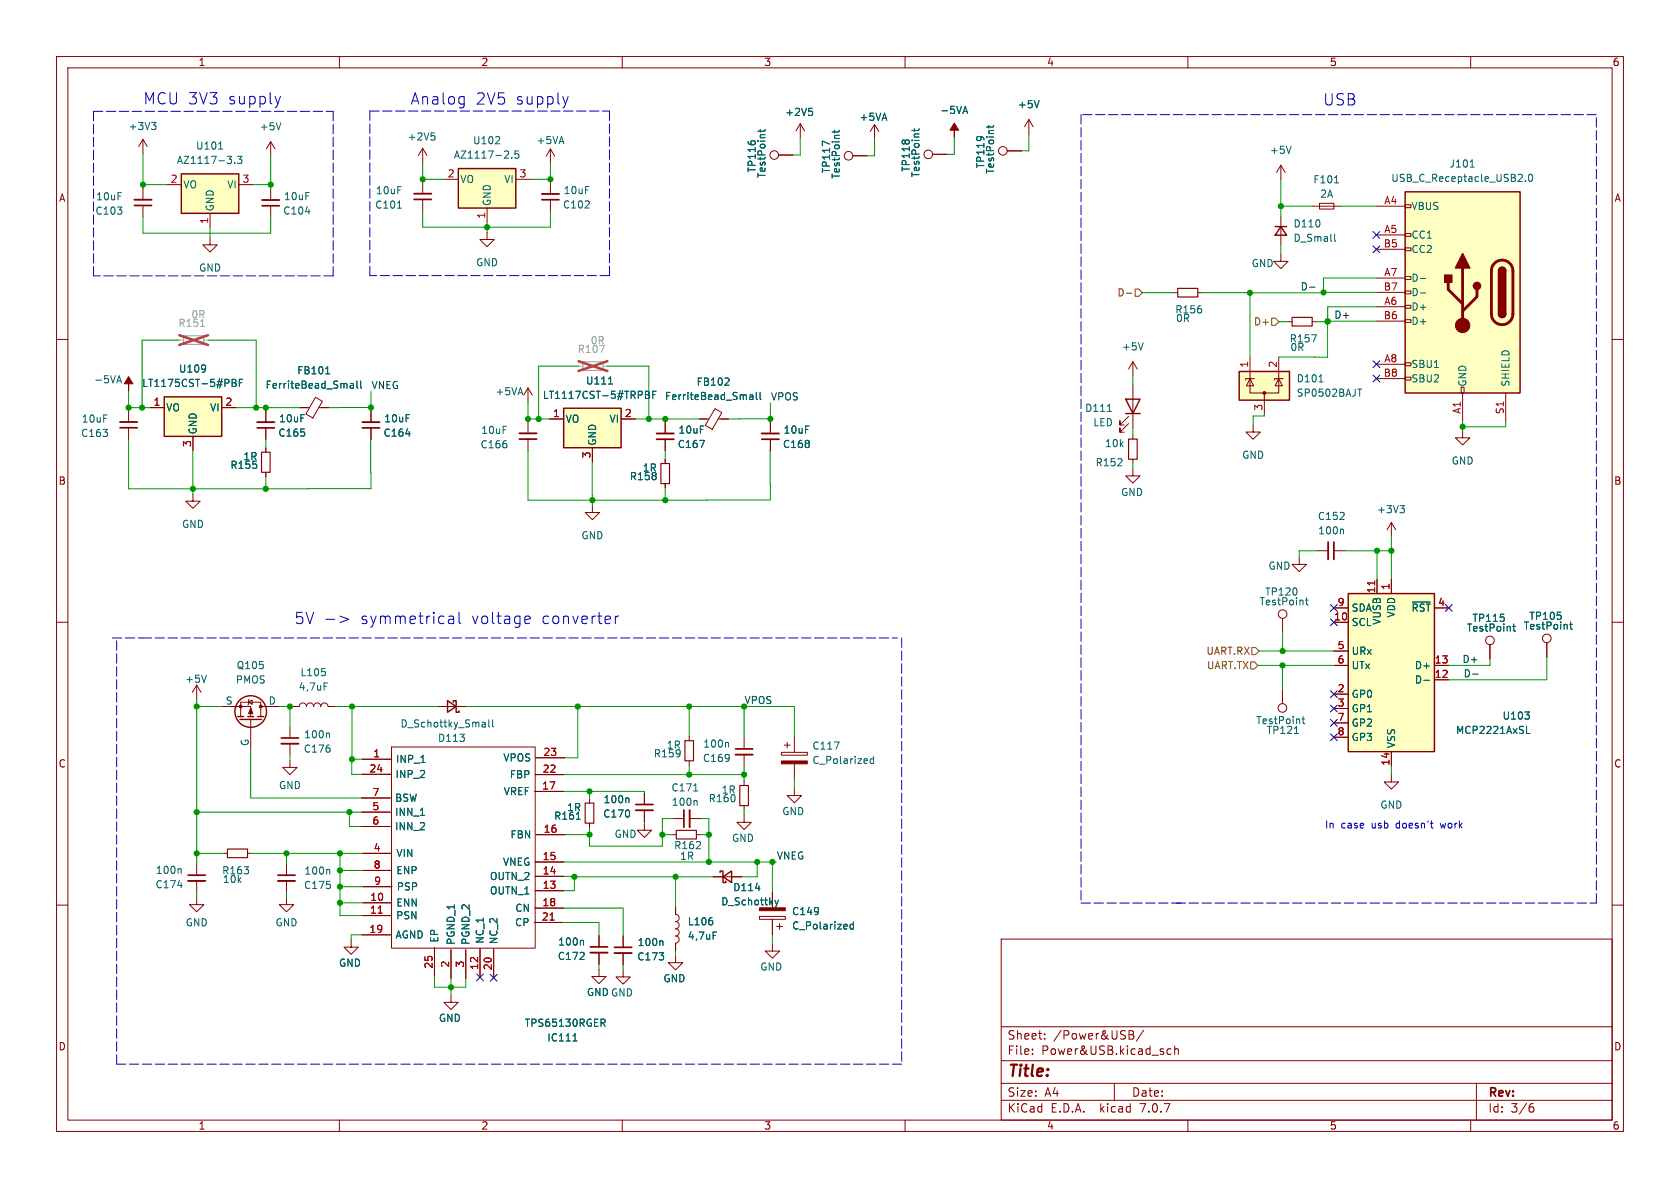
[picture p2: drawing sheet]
<svg xmlns="http://www.w3.org/2000/svg" width="297mm" height="210mm" viewBox="0 0 297 210" stroke-linecap="round" stroke-linejoin="round" font-family="sans-serif">
<g fill="none" stroke="#840000" stroke-width=".18">
<path d="M10 10h277v190h-277zM12 12h273v186h-273zM60 10v2M110 10v2M160 10v2M210 10v2M260 10v2M25.3 24.6l-.8 1.3M25.3 24.6v2.6M25.3 33.3v2M25.3 36.3v2.1M25.3 24.6l.7 1.3"/>
<path d="M29.5 32.6h2.6M37.1 37.7v2.6M42.2 32.6h2.6M47.9 25l-.8 1.3M47.9 25v2.6M47.9 33.3v2.1M47.9 36.4v2M47.9 25l.7 1.3M74.7 26.2v2.6M74.7 32.2v2M74.7 35.3v2M74.7 26.2l-.7 1.3"/>
<path d="M74.7 26.2l.8 1.3M78.5 31.7h2.5M86.1 36.8v2.5M91.2 31.7h2.5M97.3 26.3l-.8 1.3M97.3 26.3v2.6M97.3 32.3v2M97.3 35.3v2M97.3 26.3l.8 1.3M137.6 27.4h2.6M141.5 21.9l-.8 1.2M141.5 21.9v2.5"/>
<path d="M141.5 21.9l.7 1.2M150.8 27.5h2.5M154.6 22l-.8 1.3M154.6 22v2.5M154.6 22l.8 1.3M164.9 27.3h2.5M178.1 26.7h2.5M181.9 21.1l-.8 1.3M181.9 21.1v2.6M181.9 21.1l.8 1.3M226.4 29.2l-.7 1.3M226.4 29.2v2.6"/>
<path d="M226.4 38.3v5.1M226.4 29.2l.8 1.3M232 36.4h5.1M233.3 35.9h2.5v1.1h-2.5zM243.3 36.4h5.1M248.4 36.2h1v.5h-1zM10 60h2M37.1 42v1.3h1.3l-1.3 1.3-1.2-1.3h1.2M86.1 41.1v1.2h1.3l-1.3 1.3-1.3-1.3h1.3M207.4 51.7h.8M211.8 51.7h.7M226.4 44.9v1.3h1.3l-1.3 1.3-1.2-1.3h1.2"/>
<path d="M227.7 56.9h.7M232 56.9h.7M243.3 41.5h5.1M243.3 54.2h5.1M243.3 49.1h5.1M243.3 44.1h5.1M243.3 56.8h5.1M243.3 51.7h5.1M248.4 56.5h1v.5h-1zM248.4 54h1v.5h-1zM248.4 51.4h1v.5h-1zM248.4 48.9h1v.5h-1z"/>
<path d="M248.4 43.8h1v.5h-1zM248.4 41.3h1v.5h-1zM285 60h2M22.7 72.6v2M22.7 75.6v2M26.5 72.1h2.5M34.1 77.1v2.6M39.2 72.1h2.5M47 72.6v2M47 75.6v2.1M47 79.2v.7M53 72.1h1.7"/>
<path d="M55.8 70.2l1.2 .7-1.7 3-1.2-.7zM56.4 72.1h1.7M65.6 72.6v2M65.6 75.6v2.1M93.3 68.6v2.5M93.3 74.6v2M93.3 77.6v2.1M93.3 68.6l-.7 1.3M93.3 68.6l.8 1.3M97.1 74.1h2.5M104.7 79.1v2.6M109.8 74.1h2.5"/>
<path d="M117.6 74.6v2M117.6 77.6v2.1M123.6 74.1h1.7M126.4 72.2l1.2 .7-1.7 3-1.2-.7zM127 74.1h1.7M136.2 74.6v2M136.2 77.6v2.1M199.5 74.9l-1.5 1.5v-.8v.8h.8M199.5 73.6l-1.5 1.5v-.7v.7h.8M200.3 64l-.8 1.2M200.3 64v2.5M200.3 68v7.6"/>
<path d="M200.3 76.9v.7M200.3 64l.7 1.2M221 66.9v2.6h5.1v-2.6M221 66.9l.6 1.3h-1.3zM221 63.1v3.8M221.5 75.1v1.3h1.3l-1.3 1.2-1.2-1.2h1.2M221.7 66.9h-1.5v.3M223.5 69.5v3.8M226.1 66.9l.6 1.3h-1.3zM226.1 63.1v3.8M226.8 66.9h-1.5v.3M243.3 64.4h5.1"/>
<path d="M243.3 66.9h5.1M248.4 66.7h1v.5h-1zM248.4 64.1h1v.5h-1zM258.3 68.5h.5v1h-.5zM258.6 76.1v1.3h1.2l-1.2 1.3-1.3-1.3h1.3M258.6 69.5v5M266.2 69.5v5M34.1 87.3v1.3h1.3l-1.3 1.3-1.3-1.3h1.3M47 83.5v.8M104.7 89.3v1.3h1.3l-1.3 1.3-1.2-1.3h1.2M117.6 81.2v.7M117.6 85.5v.8"/>
<path d="M200.3 82.9v1.2h-1.3l1.3 1.3 1.2-1.3h-1.2M200.3 81.2v.7M229.7 98.5v1.3h1.3l-1.3 1.2-1.3-1.2h1.3M232.8 97.4h2M235.8 97.4h2M246 92.4v2.5M246 92.4l-.8 1.2M246 92.4l.7 1.2M10 110h2M226.7 109.3v2.6M235.8 110h2.6M235.8 117.6h2.6"/>
<path d="M235.8 107.5h2.6M235.8 115.1h2.6M243.4 102.4v2.5M246 102.4v2.5M253.6 117.6h2.5M253.6 107.5h2.5M263.4 114v2.5M273.5 113.6v2.6M285 110h2M34.8 121.1v2.5M34.8 121.1l-.8 1.3M34.8 121.1l.7 1.3"/>
<path d="M39.2 124.9h5.1v1.8M42.5 126.7v-2.6h3.6v2.6M43.9 124.1l.7-.4v.8zM44.1 123.6l-.2 .1v.8l-.1 .1M44.3 127.2v5.3M46.1 124.9h3.3M51.3 134.4v1.3h1.2l-1.2 1.2-1.3-1.2h1.3M51.3 128.4v2.1M51.3 131.5v2M51.6 124.9h1.3a.64 .64 0 0 1 .6-.6 .64 .64 0 0 1 .7 .6 .64 .64 0 0 1 .6-.6 .64 .64 0 0 1 .6 .6 .64 .64 0 0 1 .7-.6 .64 .64 0 0 1 .6 .6 .64 .64 0 0 1 .7-.6 .64 .64 0 0 1 .6 .6h1.3M64 136.9h5.1M64.1 134.2h5"/>
<path d="M69.2 132.1h25.4v35.5h-25.4zM77.3 124.9h5.1M94.5 139.9h5.1M94.6 136.9h5.1M94.7 134h5.1M121.8 130.2v.7M121.8 134.5v.8M131.5 130.4v2M131.5 133.4v2M131.5 138.1v.8M138.2 133h4.5v.5h-4.5zM138.7 131.7h1"/>
<path d="M139.2 131.2v1M140.4 139.4v1.2h1.3l-1.3 1.3-1.2-1.3h1.2M140.4 130.2v2.8M140.4 135v2.8M226.7 121.8v2.6M235.8 122.7h2.6M235.8 125.2h2.6M235.8 127.8h2.6M235.8 130.3h2.6M246 137v1.2h1.2l-1.2 1.3-1.3-1.3h1.3M246 132.9v2.5M253.6 120.2h2.5"/>
<path d="M10 160h2M34.8 158.6v1.3h1.2l-1.2 1.3-1.3-1.3h1.3M34.8 152.7v2M34.8 155.7v2.1M39.4 150.9h.8M43.8 150.9h.7M50.6 158.6v1.3h1.3l-1.3 1.3-1.2-1.3h1.2M50.6 152.7v2M50.6 155.7v2.1M63.9 143.6h5.1M63.9 146.1h5.1M63.9 141.1h5.1"/>
<path d="M64.1 159.6h5.1M64.1 150.9h5.1M64.1 153.9h5.1M64.2 156.7h5.1M94.6 157.5h5.1M94.6 154.9h5.1M94.6 152.4h5.1M94.8 147.5h5.1M104.2 141.2v.8M104.2 145.5v.8M113.9 145.5v1.3h1.3l-1.3 1.2-1.3-1.2h1.3M113.9 140.2v2"/>
<path d="M113.9 143.2v2.1M118.8 147.5h.8M118.9 144.7h2M121.9 144.7h2.1M123.1 147.5h.8M126 155h5.1M131.5 144.1v1.3h1.3l-1.3 1.2-1.2-1.2h1.2M131.5 142.4v.8M136.6 157.7v2.8M285 160h2M62.1 166.2v1.2h1.2l-1.2 1.3-1.3-1.3h1.3M64 165.3h5.1"/>
<path d="M64.1 161.8h5.1M76.8 167.5v5.1M79.7 175.9v1.3h1.3l-1.3 1.3-1.2-1.3h1.2M79.7 167.9v5.1M82.3 167.9v5.1M84.9 167.7v5.1M87.3 167.8v5M94.5 163.1h5M94.6 160.5h5M105.9 171.3v1.3h1.3l-1.3 1.3-1.3-1.3h1.3M105.9 165.4v2M105.9 168.4v2"/>
<path d="M110.2 171.4v1.3h1.2l-1.2 1.3-1.3-1.3h1.3M110.2 165.4v2.1M110.2 168.5v2M119.4 168.9v1.3h1.3l-1.3 1.3-1.2-1.3h1.2M119.4 160.4v1.2a.64 .64 0 0 1 .7 .7 .64 .64 0 0 1-.7 .6 .64 .64 0 0 1 .7 .7 .64 .64 0 0 1-.7 .6 .64 .64 0 0 1 .7 .6 .64 .64 0 0 1-.7 .7 .64 .64 0 0 1 .7 .6 .64 .64 0 0 1-.7 .6v1.3M134.3 162h4.5v.5h-4.5zM136.6 166.9v1.2h1.2l-1.2 1.3-1.3-1.3h1.3M136.6 162.5v2.8M137.3 163.8h1M137.8 163.3v1M177 166h108v32h-108zM60 198v2"/>
<path d="M110 198v2M160 198v2M177 194.5h108M177 191.5h108M177 187.5h108M177 181.5h108M182.5 186.3v.1M182.5 185.5v.1M184.7 183.6v.1M184.7 182.8v.1M197 191.5v3M199.6 182.2h.5l.2 .1 .1 .3-.3 .3"/>
<path d="M199.6 182.9h.5M200.1 182.9a.4 .4 0 0 1 .4 .4 .4 .4 0 0 1-.3 .4h-.6M202.2 182.1l-1.3 2M207 185.5l-.4-.1-.3 .3v.4l.2 .2h.5M207.7 185.5l.2-.1 .3 .1 .1 .9M207.7 184.9v1.5M210 198v2M260 198v2M261 191.5v6.5M270.6 195.7h.3l.3 .3-.1 .5-.5 .1M271 195.1l-.4 .1"/>
<circle cx="136.9" cy="27.4" r=".76"/>
<circle cx="150" cy="27.5" r=".76"/>
<circle cx="164.1" cy="27.3" r=".76"/>
<circle cx="177.3" cy="26.7" r=".76"/>
<circle cx="226.7" cy="108.6" r=".76"/>
<circle cx="263.4" cy="113.2" r=".76"/>
<circle cx="273.5" cy="112.9" r=".76"/>
<circle cx="226.7" cy="125.1" r=".76"/>
</g>
<g fill="#840000" stroke="#840000" stroke-width=".18">
<path d="M138.2 134.5h4.5v.5h-4.5z"/>
<path d="M44.3 125.1l.4 1.1h-.8z"/>
<path d="M168.7 21.7l.8 1.3h-.8v1.3v-1.3h-.8z"/>
<path d="M134.3 160.5h4.5v.5h-4.5z"/>
<path d="M22.7 66.6l.8 1.2h-.8v1.3v-1.3h-.7z"/>
<circle cx="42.5" cy="124.9" r=".25"/>
<circle cx="46.1" cy="124.9" r=".25"/>
<circle cx="223.5" cy="69.5" r=".25"/>
<circle cx="258.6" cy="57.5" r="1.27"/>
</g>
<g fill="none" stroke="#006464" stroke-width=".18">
<path d="M143 19.1h.6M143.4 19.6l.3 .3v.3l-.3 .2M170.3 19.7h.6M170.6 18.8l.5 1.3M183.7 17.8l-.4 1.2M26.8 21.6h.8l-.5 .5M27.3 22.1l.3 .3v.3l-.3 .2M38.6 26.4h.8M41.5 28.8v.1M42 27.6h.8l-.5 .5 .4 .1v.6l-.2 .1-.5-.1M49.7 21.7l-.5 1.3M54 37.4h.8"/>
<path d="M70.3 36.8h.7M76.2 23.5h.6M76.7 24l.2 .2v.3l-.2 .3M87.6 25.4h.7M88.3 24.3v.4M90.5 27.8v.2M91.7 26.7h-.6l-.1 .6 .2-.1h.4l.1 .2v.4l-.2 .2-.5-.2M134.4 22.9v.5M135.3 22.9l-.2 .3h-1.1M146.7 25.5l-1.3-.6v.9M147.5 23v.5M148.4 23l-.2 .3h-1.1"/>
<path d="M161.6 22.8v.5M162.5 22.8l-.2 .3h-1.1M174.8 22.2v.4M175.7 22.2l-.2 .3h-1.1M228.3 25.9l-.5 1.2M235.9 32.3h.8M259.9 29.5h.7M269.7 32v.1M270.3 30.9l.2-.1a.68 .68 0 0 1 .5 .6 .68 .68 0 0 1-.5 .7l-.2-.1-.1-.4zM231.9 59.2h.8l-.5 1.2M235.9 41.4v1.1l.2 .2M251.1 49.2h1"/>
<path d="M251.1 51.8h1M20.8 67.3h.6M21.1 66.4l.4 1.3M36.3 64.6v.9M36.3 65.1v.1M41 67.1l.6 .1 .1 .2-.2 .3M41 67.7h.5M41.5 67.7l.3 .2-.1 .3-.7 .1M42.3 67.7h.4M42.9 67.1h-.6v1.2M57.6 66.1h.7M57.8 65l.1-.2v1.3"/>
<path d="M61.9 67.8h.5l.1 .8M61.9 68.6h.6M62.5 68.1l-.6 .1M63.1 67.4v1l.2 .2M63.8 67.4v1l.1 .2M71.7 76.7h.8M107.6 67.9h.7M114.1 69.2l.6 .1 .1 .2-.3 .3M114.1 69.8h.4M114.5 69.8l.3 .2v.3l-.7 .1M115.4 69.8h.4M116 69.2h-.6v1.2"/>
<path d="M123.7 77.8h.8l-.5 1.3M128.8 66.9l.1 .2-.1 .3-.7 .7h.8M132.6 69.8h.4l.1 .8M132.6 70.6h.5M133.1 70.1l-.5 .1M133.7 69.4v1.1l.2 .1M134.4 69.4v1.1l.2 .1M195.8 72.7h.7M202.1 60.6l-.4 1.3M233.2 67.5h.7M240 68.8h.7M240.4 68.8v1.2"/>
<path d="M237.3 93.5l.2 .2v.7M247.5 89.4h.8l-.5 .5M248 89.9l.3 .2v.3l-.3 .2M36.5 119.3l-.4 1.3M57.5 118.8v.5M230.8 106.1h.5M231 105.7v1l.3 .2M249.7 106.4h3.2M267.4 110.7h.5M267.6 110.3v1.1l.3 .2M277.5 110.4h.5M277.7 110v1l.3 .2"/>
<path d="M57.3 120.7h.6M58.1 129.6l.1 .2v.6M74.4 134.8h.7M85.6 127.7l.2 .2v.6M85.8 128.5h-.4M85.8 128h-.4M86.4 127.2v1.1l.2 .2M87.1 127.2v1.1l.2 .2M122.6 139.8h.8M128.6 131.2l.2 .2v.7M147.5 131.2h.8l-.5 1.2M154.4 133.7v1.3"/>
<path d="M154.4 134.2l-.3-.1-.3 .3 .2 .5h.4M228.8 129.7h.8M230.2 127.1h.5M230.4 126.7v1.1l.3 .1M251.7 120.3h1M269.6 125.9h.8l-.5 .4M269.9 129.7h.6M270.3 126.5v.5M31.4 156.5h.8M31.9 153.6l.1 .1v.7M58.1 153.7l.2 .2v.6M74.3 144.1h.7"/>
<path d="M101.9 144.8h.7M111 141.1l.2 .1v.7M123.1 141.5l.1 .2v.7M133.6 157h.7M137 159.1l.3 .9M137.3 160l-.3 .4M137.6 159.1l-.3 .9M103 166.2l.2 .2v.7M117 166.3l.2 .2v.7M126 162.8v.6M126.1 164.8h.6M150.9 163v1.2"/>
<path d="M150.9 163.4h-.4l-.2 .2 .1 .6h.5M101.3 184h.7M101.5 182.9l.2-.2v1.3M106.3 180.2h.4l.3 .2-.1 .4h-.6M106.6 180.8l.4 .6"/>
</g>
<g fill="none" stroke="#840000" stroke-width=".33">
<path d="M23.7 35.3h3.1M46.3 35.4h3.1M73.2 34.2h3.1M95.8 34.3h3M21.2 74.6h3.1M45.5 74.6h3M64.1 74.6h3M91.8 76.6h3.1M116.1 76.6h3M134.7 76.6h3M234.8 95.8v3.1M49.7 131.5h3.1"/>
<path d="M130 133.4h3.1M33.2 155.7h3.1M49.1 155.7h3.1M112.4 143.2h3M121.9 143.2v3M104.4 168.4h3M108.6 168.5h3.1"/>
</g>
<g fill="none" stroke="#840000" stroke-width=".3">
<path d="M23.7 36.3h3.1M46.3 36.4h3.1M73.2 35.3h3.1M95.8 35.3h3M21.2 75.6h3.1M45.5 75.6h3M64.1 75.6h3M91.8 77.6h3.1M116.1 77.6h3M134.7 77.6h3M235.8 95.8v3.1M49.7 130.5h3.1"/>
<path d="M130 132.4h3.1M33.2 154.7h3.1M49.1 154.7h3.1M112.4 142.2h3M120.9 143.2v3M104.4 167.4h3M108.6 167.5h3.1"/>
</g>
<path d="M208.2 51h3.6v1.5h-3.6zM228.4 56.1h3.6v1.5h-3.6zM46.2 79.9h1.6v3.6h-1.6zM199.5 77.6h1.5v3.6h-1.5zM116.8 81.9h1.6v3.6h-1.6zM121.1 130.9h1.5v3.6h-1.5zM130.8 138.9h1.5v3.5h-1.5zM40.2 150.1h3.6v1.5h-3.6zM103.5 142h1.5v3.5h-1.5zM119.6 146.8h3.5v1.5h-3.5z" fill="none" stroke="#840000" stroke-width=".2"/>
<g fill="none" stroke="#840000" stroke-width=".25">
<path d="M32.1 30.7h10.1v7h-10.1zM81 29.8h10.2v7h-10.2zM248.4 33.9h20.3v35.6h-20.3zM225.4 40.1h2.1M226.4 40.1l1.1 1.5h-2.1zM264.9 55.5a.64 .64 0 0 0 .7 .6 .64 .64 0 0 0 .6-.6M264.9 47.9a.64 .64 0 0 1 .7-.7 .64 .64 0 0 1 .6 .7M29 70.2h10.2v6.9h-10.2zM99.6 72.2h10.2v6.9h-10.2zM199 70.6h2.5l-1.2 2.5zM199 73.1h2.5M219.1 65.7h8.9v5h-8.9z"/>
<path d="M238.4 104.9h15.2v28h-15.2zM42 126.7h1.1M42.4 127.2h3.8M43.8 126.7h1M45.6 126.7h1M79.1 123.9l1.5 1-1.5 1zM80.1 124.1v-.2h.5v2h.6v-.2M127.3 154.2v-.2h.5v2h.5v-.2M127.8 155l1.5-1v2z"/>
<circle cx="44.3" cy="125.8" r="2.79"/>
</g>
<path d="M243 102.7v.7M66.9 161.4h.7M97.2 162.7h.8" fill="none" stroke="#a90000" stroke-width=".18"/>
<path d="M32.5 59.4h3.5v1.5h-3.5zM103 64h3.6v1.5h-3.6z" fill="none" stroke="#a1a1a1" stroke-width=".2"/>
<path d="M31.7 60.1h.8M36 60.1h.8M102.3 64.7h.7M106.6 64.7h.8" fill="none" stroke="#a1a1a1" stroke-width=".18"/>
<path d="M35.5 57.7h.7M106.8 61l-.5 1.3" fill="none" stroke="#989898" stroke-width=".18"/>
<path d="M31.7 59.3l5.1 1.7M36.8 59.3l-5.1 1.7M102.3 63.9l5.1 1.7M107.4 63.9l-5.1 1.7" fill="none" stroke="#eb3a3d" stroke-width=".46"/>
<g fill="#ffffc2" stroke="#ffffc2" stroke-width=".18">
<path d="M81 29.8h10.2v7h-10.2z"/>
<path d="M238.4 104.9h15.2v28h-15.2z"/>
<path d="M99.6 72.2h10.2v6.9h-10.2z"/>
<path d="M219.1 65.7h8.9v5h-8.9z"/>
<path d="M248.4 33.9h20.3v35.6h-20.3z"/>
<path d="M29 70.2h10.2v6.9h-10.2z"/>
<path d="M32.1 30.7h10.1v7h-10.1z"/>
</g>
<path d="M256 49.9v1.3l2.6 2.5M258.6 47.4v10.1M261.1 51.2v1.3l-2.5 2.5M264.2 46.5a1.9 1.9 0 0 1 2.1-.4 1.9 1.9 0 0 1 1.2 1.8v7.6a1.91 1.91 0 0 1-1.9 1.9 1.91 1.91 0 0 1-1.9-1.9v-7.8l.1-.6z" fill="none" stroke="#840000" stroke-width=".51"/>
<g fill="#840000" stroke="#840000" stroke-width=".25">
<path d="M264.9 55.5h1.3a.64 .64 0 0 1-.6 .6 .64 .64 0 0 1-.7-.6z"/>
<path d="M264.9 47.9h1.3v7.6h-1.3z"/>
<path d="M265.1 47.4a.64 .64 0 0 1 .7-.1 .64 .64 0 0 1 .4 .6h-1.3z"/>
<path d="M258.6 44.8l1.2 2.6h-2.5z"/>
<path d="M255.4 48.6h1.3v1.3h-1.3z"/>
<circle cx="261.1" cy="50.5" r=".63"/>
</g>
<path d="M199.1 51.8h1M200.7 51.1h.6l.7 .6-.7 .7h-.6zM224.8 56.2h.7l.6 .7-.6 .6h-.7zM221.1 117h.6l.7 .6-.7 .7h-.6zM221.3 114.5h.6l.7 .6-.7 .6h-.6z" fill="none" stroke="#725600" stroke-width=".18"/>
<path d="M231.5 50.8h1M260.3 119.2h1" fill="none" stroke="#0f0f0f" stroke-width=".18"/>
<g fill="none" stroke="#0000c2" stroke-width=".18">
<path d="M49.6 17l-.5 1.4M81.9 17.1l.2 .1M82.1 17.1v1.6l-.2 .3M82.1 18.3l-.2 .1M100.4 17.1l-.4 1.3M60.1 108.9l1.5 .6-1.5 .6M79.3 110l.2 .2 .7-.1M79.4 109l.1-.1 .6 .1 .1 1.2M80.2 109.4l-.7 .1-.2 .3M81.2 108.2v1.8l.2 .2M93.1 108.9l.5 .1 .1 .4-.9 .2M93.6 110.1l-.5 .1"/>
<path d="M108.8 108.9v1.3M109.4 108.9a.51 .51 0 0 0-.6 .4M252.9 145.5h.4M253.2 146.4h.1"/>
</g>
<g fill="none" stroke="#0000c2" stroke-width=".18" stroke-dasharray="1.7 .6">
<path d="M16.5 19.7h42.4M16.5 19.7v29.1M58.9 19.7v29.1M65.4 19.6h42.3M65.4 19.6v29.1M107.7 19.6v29.1M191.1 20.3v139.3M282.2 20.3h-91.1M58.9 48.8h-42.4M107.7 48.7h-42.3M19.9 112.8h5.2M25.1 112.8h133.5"/>
<path d="M159.4 112.8v75.3M191.1 159.6h18.1M207.9 159.6h74.3M282.2 159.6v-139.3M20.6 188.1v-75.3M159.4 188.1h-138.8"/>
</g>
<g fill="none" stroke="#009600" stroke-width=".18">
<path d="M25.3 38.4v2.8h22.6v-2.8M25.3 32.6h4.2M25.3 27.2v6.1M44.8 32.6h3.1M47.9 27.6v5.7M74.7 28.8v3.4M74.7 37.3v2.9h22.6v-2.9M74.7 31.7h3.8M86.1 39.3v1.8M93.7 31.7h3.6M97.3 28.9v3.4M141.5 24.4v3h-1.3"/>
<path d="M154.6 24.5v3h-1.3M168.7 24.3v3h-1.3M181.9 23.7v3h-1.3M226.4 31.8v6.5M226.4 36.4h5.6M237.1 36.4h6.2M37.1 40.3v1.7M202 51.7h5.4M221 51.7v11.4M226.1 56.9h1.6M226.4 43.4v1.5M234 51.7h9.3"/>
<path d="M234.7 56.9v6.2h-8.6M234.7 56.8h8.6M243.3 49.1h-9.3v2.7l-21.5-.1M243.3 54.2h-8.6v2.7h-2M22.7 72.1h3.8M22.7 69.1v3.5M22.7 77.6v8.8h42.9v-8.7M31.7 60.1h-6.6v12M34.1 79.7v7.6M36.8 60.1h8.5v12M41.7 72.1h11.3M47 72.1v.5"/>
<path d="M47 77.7v1.5M60.1 72v.1M65.6 72l-7.5 .1M65.6 69.2v3.4M93.3 79.7v8.7h42.9v-8.7M93.3 74.1h3.8M93.3 71.1v3.5M102.3 64.7h-7.1v9.4M107.4 64.7h7.3v9.4M112.3 74.1h11.3M117.6 74.1v.5M117.6 79.7v1.5"/>
<path d="M136.2 74l-7.5 .1M136.2 71.2v3.4M200.3 66.5v1.5M200.3 75.6v1.3M223.5 73.3v.2h-2v1.6M258.6 74.5v1.6M266.2 74.5v.9h-7.6M47 84.3v2.1M54.4 86.4h.1M104.7 81.7v7.6M104.7 81.7h.1M104.7 87.6h.1"/>
<path d="M117.6 86.3v2.1M200.3 81.9v1M232.8 97.4h-3.1v1.1M237.8 97.4h8.2M243.4 97.4v5M246 94.9v7.5M222.4 117.6h13.4M222.6 115.1h13.2M226.7 117.6v4.2M226.7 111.9v3.2M263.4 116.5v1.1h-7.3M273.5 116.2v4h-17.4"/>
<path d="M34.8 123.6v29.1M34.8 124.9h4.4M44.3 132.5v8.6h19.6M49.4 124.9h2.2M51.3 124.9v3.5M51.3 133.5v.9M59.3 124.9h18M62.2 124.9v9.3M64.1 134.2h-1.9v2.7h1.8M82.4 124.9h58v5.3M99.6 139.9h14.3v.3M99.7 136.9h31.8"/>
<path d="M102.1 124.9v9.1h-2.3M104.2 139.9v1.3M121.8 124.9v5.3M121.8 135.3v1.6M131.5 124.9v5.5M131.5 135.4v2.7M140.4 137.8v1.6M246 135.4v1.6M34.8 157.8v.8M34.8 150.9h4.6M34.8 143.6h29.1M44.5 150.9h19.6"/>
<path d="M50.6 150.9v1.8M50.6 157.8v.8M60.1 156.7h4.1M60.1 150.9v10.9h4M60.1 153.9h4M60.1 159.6h4M61.8 143.6v2.5h2.1M99.7 152.4h37.5M99.7 154.9h1.8v2.6h-1.8M99.9 147.5h4.3M101.5 155h24.5M113.9 145.3v.2"/>
<path d="M117.1 147.5h1.7M118.9 144.7h-1.8v4.9h-12.9v-3.3M119.4 155v5.4M123.9 147.5h1.4M124 144.7h1.3v7.7M131.5 143.2v.9M133.9 152.4v2.6h-2.8M136.6 152.4v5.3M64 165.3h-1.9v.9M76.8 172.6v1.9h5.5v-1.5M79.7 173v2.9M99.5 163.1h6.4v2.3"/>
<path d="M99.6 160.5h10.6v4.9M105.9 170.4v.9M110.2 170.5v.9M119.4 168v.9M136.6 165.3v1.6"/>
</g>
<g fill="none" stroke="#000084" stroke-width=".18">
<path d="M242.7 40.9l1.2 1.2M242.7 43.5l1.2 1.2M243.9 40.9l-1.2 1.2M243.9 43.5l-1.2 1.2M242.7 63.8l1.2 1.2M242.7 66.3l1.2 1.2M243.9 63.8l-1.2 1.2M243.9 66.3l-1.2 1.2M235.2 106.9l1.2 1.2M235.2 109.4l1.2 1.2M236.4 106.9l-1.2 1.2M236.4 109.4l-1.2 1.2"/>
<path d="M255.5 106.9l1.2 1.2M256.7 106.9l-1.2 1.2M235.2 124.6l1.2 1.3M235.2 127.2l1.2 1.2M235.2 122.1l1.2 1.2M235.2 129.7l1.2 1.2M236.4 124.6l-1.2 1.3M236.4 127.2l-1.2 1.2M236.4 122.1l-1.2 1.2M236.4 129.7l-1.2 1.2M84.3 172.2l1.2 1.2M85.5 172.2l-1.2 1.2"/>
<path d="M86.7 172.2l1.2 1.3M87.9 172.2l-1.2 1.3"/>
</g>
<g fill="#009600" stroke="#009600" stroke-width=".18">
<circle cx="117.1" cy="147.5" r=".46"/>
<circle cx="121.8" cy="136.9" r=".46"/>
<circle cx="104.2" cy="147.5" r=".46"/>
<circle cx="104.2" cy="139.9" r=".46"/>
<circle cx="101.5" cy="155" r=".46"/>
<circle cx="125.3" cy="147.5" r=".46"/>
<circle cx="131.5" cy="136.9" r=".46"/>
<circle cx="131.5" cy="124.9" r=".46"/>
<circle cx="136.6" cy="152.4" r=".46"/>
<circle cx="133.9" cy="152.4" r=".46"/>
<circle cx="125.3" cy="152.4" r=".46"/>
<circle cx="34.8" cy="150.9" r=".46"/>
<circle cx="34.8" cy="143.6" r=".46"/>
<circle cx="51.3" cy="124.9" r=".46"/>
<circle cx="50.6" cy="150.9" r=".46"/>
<circle cx="62.2" cy="134.2" r=".46"/>
<circle cx="34.8" cy="124.9" r=".46"/>
<circle cx="119.4" cy="155" r=".46"/>
<circle cx="102.1" cy="124.9" r=".46"/>
<circle cx="121.8" cy="124.9" r=".46"/>
<circle cx="79.7" cy="174.5" r=".46"/>
<circle cx="226.7" cy="117.6" r=".46"/>
<circle cx="226.7" cy="115.1" r=".46"/>
<circle cx="114.7" cy="74.1" r=".46"/>
<circle cx="117.6" cy="74.1" r=".46"/>
<circle cx="136.2" cy="74" r=".46"/>
<circle cx="221" cy="51.8" r=".46"/>
<circle cx="234" cy="51.7" r=".46"/>
<circle cx="234.7" cy="56.9" r=".46"/>
<circle cx="117.6" cy="88.4" r=".46"/>
<circle cx="243.4" cy="97.4" r=".46"/>
<circle cx="246" cy="97.4" r=".46"/>
<circle cx="226.4" cy="36.4" r=".46"/>
<circle cx="234.7" cy="56.8" r=".46"/>
<circle cx="258.6" cy="75.4" r=".46"/>
<circle cx="60.1" cy="153.9" r=".46"/>
<circle cx="60.1" cy="156.7" r=".46"/>
<circle cx="60.1" cy="159.6" r=".46"/>
<circle cx="61.8" cy="143.6" r=".46"/>
<circle cx="60.1" cy="150.9" r=".46"/>
<circle cx="47" cy="72.1" r=".46"/>
<circle cx="45.3" cy="72.1" r=".46"/>
<circle cx="62.2" cy="124.9" r=".46"/>
<circle cx="22.7" cy="72.1" r=".46"/>
<circle cx="25.1" cy="72.1" r=".46"/>
<circle cx="34.1" cy="86.4" r=".46"/>
<circle cx="47" cy="86.4" r=".46"/>
<circle cx="47.9" cy="32.6" r=".46"/>
<circle cx="25.3" cy="32.6" r=".46"/>
<circle cx="74.7" cy="31.7" r=".46"/>
<circle cx="104.7" cy="88.4" r=".46"/>
<circle cx="93.3" cy="74.1" r=".46"/>
<circle cx="95.2" cy="74.1" r=".46"/>
<circle cx="65.6" cy="72" r=".46"/>
<circle cx="86.1" cy="40.2" r=".46"/>
<circle cx="97.3" cy="31.7" r=".46"/>
</g>
<g font-size="2.8" fill="#0000c2">
<text x="25.2" y="18.6">MCU 3V3</text>
<text x="40.3" y="18.6">supply</text>
<text x="72.4" y="18.7">Analog</text>
<text x="84" y="18.7">2V5</text>
<text x="91.1" y="18.7">supply</text>
<text x="233.8" y="18.8">USB</text>
<text x="51.9" y="110.5">5V -&gt;</text>
<text x="63.7" y="110.5">symmetrical</text>
<text x="83.3" y="110.5">voltage</text>
<text x="95.8" y="110.5">converter</text>
</g>
<text font-size="2.8" fill="#840000" x="178" y="190.9">Title:</text>
<g font-size="2.1" fill="#840000">
<text x="178" y="184">Sheet:</text>
<text x="186.2" y="184">/Power&amp;USB/</text>
<text x="178" y="186.7">File:</text>
<text x="184.1" y="186.7">Power&amp;USB.kicad_sch</text>
<text x="178" y="196.9">KiCad</text>
<text x="178" y="194.1">Size:</text>
<text x="184.7" y="194.1">A4</text>
<text x="185.7" y="196.9">E.D.A.</text>
<text x="194.6" y="196.9">kicad</text>
<text x="200" y="194.1">Date:</text>
<text x="201.8" y="196.9">7.0.7</text>
<text x="263" y="194.3">Rev:</text>
<text x="263" y="196.9">Id:</text>
<text x="267.1" y="196.9">3/6</text>
</g>
<g font-size="1.8" fill="#840000">
<text x="35" y="11.9">1</text>
<text x="85" y="11.9">2</text>
<text x="135" y="11.9">3</text>
<text x="185" y="11.9">4</text>
<text x="235" y="11.9">5</text>
<text x="285" y="11.9">6</text>
<text x="10.3" y="35.9">A</text>
<text x="285.3" y="35.9">A</text>
<text x="10.3" y="85.9">B</text>
<text x="285.3" y="85.9">B</text>
<text x="10.3" y="135.9">C</text>
<text x="285.3" y="135.9">C</text>
<text x="10.3" y="185.9">D</text>
<text x="285.3" y="185.9">D</text>
<text x="35" y="199.9">1</text>
<text x="85" y="199.9">2</text>
<text x="135" y="199.9">3</text>
<text x="185" y="199.9">4</text>
<text x="235" y="199.9">5</text>
<text x="285" y="199.9">6</text>
</g>
<g font-size="1.8" fill="#006464">
<text x="22.6" y="23.2">+3V3</text>
<text x="45.8" y="23.2">+5V</text>
<text x="138.7" y="20.7">+2V5</text>
<text x="151.9" y="21.6">+5VA</text>
<text x="166.1" y="20.3">-5VA</text>
<text x="179.9" y="19.3">+5V</text>
<text x="31.2" y="29.2">AZ1117-3.3</text>
<text x="34.6" y="26.6">U101</text>
<text x="72" y="25">+2V5</text>
<text x="80.1" y="28.2">AZ1117-2.5</text>
<text x="83.5" y="25.7">U102</text>
<text x="94.8" y="25.7">+5VA</text>
<text x="174.2" y="29.9" transform="rotate(-90 174.2 29.9)">TP119</text>
<text x="224.4" y="27.4">+5V</text>
<text x="256.2" y="29.8">J101</text>
<text x="16.9" y="35.6">10uF</text>
<text x="32.3" y="33.5">VO</text>
<text x="40.1" y="33.5">VI</text>
<text x="50.1" y="35.6">10uF</text>
<text x="66.4" y="34.5">10uF</text>
<text x="81.3" y="32.6">VO</text>
<text x="89" y="32.6">VI</text>
<text x="99.6" y="34.5">10uF</text>
<text x="133.8" y="30.6" transform="rotate(-90 133.8 30.6)">TP116</text>
<text x="135.5" y="31.6" transform="rotate(-90 135.5 31.6)">TestPoint</text>
<text x="146.9" y="30.7" transform="rotate(-90 146.9 30.7)">TP117</text>
<text x="148.7" y="31.7" transform="rotate(-90 148.7 31.7)">TestPoint</text>
<text x="161" y="30.5" transform="rotate(-90 161 30.5)">TP118</text>
<text x="162.8" y="31.5" transform="rotate(-90 162.8 31.5)">TestPoint</text>
<text x="175.9" y="30.8" transform="rotate(-90 175.9 30.8)">TestPoint</text>
<text x="232.1" y="32.6">F101</text>
<text x="233.3" y="35.2">2A</text>
<text x="245.9" y="32.4">USB_C_Receptacle_USB2.0</text>
<text x="16.8" y="38.2">C103</text>
<text x="38" y="37.5" transform="rotate(-90 38 37.5)">GND</text>
<text x="50" y="38.1">C104</text>
<text x="66.2" y="37.1">C101</text>
<text x="87" y="36.5" transform="rotate(-90 87 36.5)">GND</text>
<text x="99.4" y="37.1">C102</text>
<text x="228.6" y="40.4">D110</text>
<text x="249.4" y="37.3">VBUS</text>
<text x="84.1" y="47.3">GND</text>
<text x="221.2" y="47.4">GND</text>
<text x="228.6" y="43">D_Small</text>
<text x="249.4" y="42.4">CC1</text>
<text x="249.4" y="44.9">CC2</text>
<text x="35.1" y="48.2">GND</text>
<text x="249.4" y="50">D-</text>
<text x="249.4" y="52.6">D-</text>
<text x="207.7" y="55.6">R156</text>
<text x="207.8" y="57.1">0R</text>
<text x="249.4" y="55.1">D+</text>
<text x="249.4" y="57.6">D+</text>
<text x="198.2" y="62.2">+5V</text>
<text x="227.9" y="60.7">R157</text>
<text x="228" y="62.3">0R</text>
<text x="249.4" y="65.3">SBU1</text>
<text x="16.5" y="68">-5VA</text>
<text x="25" y="68.6">LT1175CST-5#PBF</text>
<text x="31.5" y="66.1">U109</text>
<text x="46.8" y="68.9">FerriteBead_Small</text>
<text x="52.4" y="66.4">FB101</text>
<text x="87.5" y="70.1">+5VA</text>
<text x="95.9" y="70.7">LT1117CST-5#TRPBF</text>
<text x="103.5" y="68.2">U111</text>
<text x="117.5" y="70.9">FerriteBead_Small</text>
<text x="123.1" y="68.4">FB102</text>
<text x="229.1" y="67.8">D101</text>
<text x="229.1" y="70.3">SP0502BAJT</text>
<text x="249.4" y="67.8">SBU2</text>
<text x="259.4" y="68.5" transform="rotate(-90 259.4 68.5)">GND</text>
<text x="267.1" y="68.5" transform="rotate(-90 267.1 68.5)">SHIELD</text>
<text x="14.2" y="77.4">C163</text>
<text x="14.4" y="74.9">10uF</text>
<text x="29.3" y="72.9">VO</text>
<text x="35" y="76.9" transform="rotate(-90 35 76.9)">GND</text>
<text x="37" y="72.9">VI</text>
<text x="49.1" y="77.4">C165</text>
<text x="49.2" y="74.9">10uF</text>
<text x="67.7" y="77.4">C164</text>
<text x="67.8" y="74.9">10uF</text>
<text x="85" y="76.9">10uF</text>
<text x="99.9" y="74.9">VO</text>
<text x="107.7" y="74.9">VI</text>
<text x="119.8" y="76.9">10uF</text>
<text x="138.4" y="76.9">10uF</text>
<text x="191.7" y="73">D111</text>
<text x="193.2" y="75.6">LED</text>
<text x="40.6" y="83.1">R155</text>
<text x="42.9" y="81.6">1R</text>
<text x="84.9" y="79.5">C166</text>
<text x="105.6" y="78.9" transform="rotate(-90 105.6 78.9)">GND</text>
<text x="113.5" y="83.6">1R</text>
<text x="119.7" y="79.4">C167</text>
<text x="138.3" y="79.4">C168</text>
<text x="193.6" y="82.6">R152</text>
<text x="195.2" y="79.2">10k</text>
<text x="219.5" y="81.3">GND</text>
<text x="256.5" y="82.3">GND</text>
<text x="111.2" y="85.1">R158</text>
<text x="198.1" y="87.9">GND</text>
<text x="32.1" y="93.5">GND</text>
<text x="102.7" y="95.5">GND</text>
<text x="232.9" y="92.1">C152</text>
<text x="232.9" y="94.7">100n</text>
<text x="243.3" y="90.9">+3V3</text>
<text x="224.2" y="100.9">GND</text>
<text x="222.6" y="107.2">TestPoint</text>
<text x="223.6" y="105.5">TP120</text>
<text x="238.9" y="110.9">SCL</text>
<text x="238.9" y="108.3">SDA</text>
<text x="244.3" y="110.5" transform="rotate(-90 244.3 110.5)">VUSB</text>
<text x="246.8" y="109.3" transform="rotate(-90 246.8 109.3)">VDD</text>
<text x="249.4" y="108.3">~{RST}</text>
<text x="259.2" y="111.9">TestPoint</text>
<text x="260.2" y="110.1">TP115</text>
<text x="269.3" y="111.5">TestPoint</text>
<text x="270.3" y="109.8">TP105</text>
<text x="41.7" y="118.5">Q105</text>
<text x="53" y="119.7">L105</text>
<text x="238.9" y="116">URx</text>
<text x="238.9" y="118.5">UTx</text>
<text x="250" y="118.5">D+</text>
<text x="32.6" y="120.9">+5V</text>
<text x="39.8" y="124.6">S</text>
<text x="41.6" y="121">PMOS</text>
<text x="47.4" y="124.6">D</text>
<text x="52.7" y="122.3">4,7uF</text>
<text x="238.9" y="123.6">GP0</text>
<text x="250" y="121">D-</text>
<text x="44.1" y="132" transform="rotate(-90 44.1 132)">G</text>
<text x="53.7" y="130.7">100n</text>
<text x="70.7" y="128.8">D_Schottky_Small</text>
<text x="77.3" y="131.3">D113</text>
<text x="222" y="128.2">TestPoint</text>
<text x="223.8" y="129.9">TP121</text>
<text x="238.9" y="126.1">GP1</text>
<text x="238.9" y="128.7">GP2</text>
<text x="238.9" y="131.2">GP3</text>
<text x="257.3" y="129.9">MCP2221AxSL</text>
<text x="265.5" y="127.4">U103</text>
<text x="53.6" y="133.2">C176</text>
<text x="69.8" y="137.7">INP_2</text>
<text x="69.9" y="135.1">INP_1</text>
<text x="88.9" y="134.8">VPOS</text>
<text x="90" y="137.8">FBP</text>
<text x="115.5" y="134.1">R159</text>
<text x="117.8" y="132.6">1R</text>
<text x="124.2" y="134.9">C169</text>
<text x="124.2" y="132.4">100n</text>
<text x="143.5" y="132.7">C117</text>
<text x="143.5" y="135.3">C_Polarized</text>
<text x="246.8" y="132.4" transform="rotate(-90 246.8 132.4)">VSS</text>
<text x="49.2" y="139.7">GND</text>
<text x="69.7" y="141.9">BSW</text>
<text x="89" y="140.8">VREF</text>
<text x="100.2" y="143.6">1R</text>
<text x="106.6" y="142.2">100n</text>
<text x="118.6" y="140.1">C171</text>
<text x="118.7" y="142.6">100n</text>
<text x="125.2" y="142">R160</text>
<text x="127.5" y="140.5">1R</text>
<text x="243.9" y="143.2">GND</text>
<text x="69.7" y="144.4">INN_1</text>
<text x="69.7" y="147">INN_2</text>
<text x="90.1" y="148.4">FBN</text>
<text x="97.9" y="145.1">R161</text>
<text x="106.5" y="144.7">C170</text>
<text x="108.6" y="148.3">GND</text>
<text x="129.3" y="149">GND</text>
<text x="138.2" y="144.3">GND</text>
<text x="27.5" y="154.7">100n</text>
<text x="39.2" y="154.8">R163</text>
<text x="53.7" y="154.8">100n</text>
<text x="70" y="151.7">VIN</text>
<text x="70" y="154.7">ENP</text>
<text x="86.5" y="155.8">OUTN_2</text>
<text x="88.8" y="153.2">VNEG</text>
<text x="119.1" y="150.3">R162</text>
<text x="120.1" y="152.2">1R</text>
<text x="27.4" y="157.2">C174</text>
<text x="39.3" y="156.3">10k</text>
<text x="53.7" y="157.4">C175</text>
<text x="70" y="160.5">ENN</text>
<text x="70.1" y="157.6">PSP</text>
<text x="86.5" y="158.3">OUTN_1</text>
<text x="91" y="161.4">CN</text>
<text x="127.4" y="160.2">D_Schottky</text>
<text x="129.5" y="157.7">D114</text>
<text x="139.9" y="162">C149</text>
<text x="32.7" y="164">GND</text>
<text x="48.6" y="164">GND</text>
<text x="69.8" y="166.1">AGND</text>
<text x="69.9" y="162.7">PSN</text>
<text x="77.7" y="166.7" transform="rotate(-90 77.7 166.7)">EP</text>
<text x="80.6" y="167.1" transform="rotate(-90 80.6 167.1)">PGND_1</text>
<text x="83.2" y="167.1" transform="rotate(-90 83.2 167.1)">PGND_2</text>
<text x="85.7" y="166.9" transform="rotate(-90 85.7 166.9)">NC_1</text>
<text x="88.1" y="167" transform="rotate(-90 88.1 167)">NC_2</text>
<text x="91" y="163.9">CP</text>
<text x="98.6" y="167.4">100n</text>
<text x="112.6" y="167.4">100n</text>
<text x="121.5" y="163.8">L106</text>
<text x="121.5" y="166.3">4,7uF</text>
<text x="139.9" y="164.5">C_Polarized</text>
<text x="59.8" y="171.1">GND</text>
<text x="98.5" y="169.9">C172</text>
<text x="112.6" y="170">C173</text>
<text x="117.2" y="173.8">GND</text>
<text x="134.3" y="171.8">GND</text>
<text x="103.7" y="176.3">GND GND</text>
<text x="103.7" y="176.3">GND</text>
<text x="77.5" y="180.8">GND</text>
<text x="92.7" y="181.7">TPS65130RGER</text>
<text x="96.7" y="184.3">IC111</text>
</g>
<g font-size="1.8" fill="#a90000">
<text x="30.1" y="32.4">2</text>
<text x="42.8" y="32.4">3</text>
<text x="79" y="31.4">2</text>
<text x="91.7" y="31.4">3</text>
<text x="36.9" y="39.7" transform="rotate(-90 36.9 39.7)">1</text>
<text x="85.9" y="38.8" transform="rotate(-90 85.9 38.8)">1</text>
<text x="244.6" y="36.2">A4</text>
<text x="244.6" y="41.3">A5</text>
<text x="244.5" y="43.8">B5</text>
<text x="244.5" y="51.4">B7</text>
<text x="244.6" y="54">A6</text>
<text x="244.6" y="48.9">A7</text>
<text x="244.5" y="56.5">B6</text>
<text x="220.7" y="65.1" transform="rotate(-90 220.7 65.1)">1</text>
<text x="225.8" y="65.1" transform="rotate(-90 225.8 65.1)">2</text>
<text x="244.6" y="64.1">A8</text>
<text x="27.1" y="71.8">1</text>
<text x="39.8" y="71.8">2</text>
<text x="244.5" y="66.7">B8</text>
<text x="97.7" y="73.8">1</text>
<text x="110.4" y="73.8">2</text>
<text x="223.3" y="72.7" transform="rotate(-90 223.3 72.7)">3</text>
<text x="258.3" y="73.3" transform="rotate(-90 258.3 73.3)">A1</text>
<text x="265.9" y="73.3" transform="rotate(-90 265.9 73.3)">S1</text>
<text x="33.9" y="79.1" transform="rotate(-90 33.9 79.1)">3</text>
<text x="104.5" y="81.1" transform="rotate(-90 104.5 81.1)">3</text>
<text x="236.4" y="107.2">9</text>
<text x="243.2" y="105" transform="rotate(-90 243.2 105)">11</text>
<text x="245.7" y="104.4" transform="rotate(-90 245.7 104.4)">1</text>
<text x="254.2" y="107.2">4</text>
<text x="235.8" y="109.8">10</text>
<text x="236.4" y="114.8">5</text>
<text x="236.4" y="117.4">6</text>
<text x="253.6" y="119.9">12</text>
<text x="253.6" y="117.4">13</text>
<text x="236.4" y="122.5">2</text>
<text x="236.4" y="125">3</text>
<text x="236.4" y="127.5">7</text>
<text x="236.4" y="130.1">8</text>
<text x="65.2" y="136.6">24</text>
<text x="65.9" y="134">1</text>
<text x="95.8" y="136.7">22</text>
<text x="96" y="133.7">23</text>
<text x="245.7" y="135.4" transform="rotate(-90 245.7 135.4)">14</text>
<text x="65.7" y="143.3">5</text>
<text x="65.7" y="140.8">7</text>
<text x="95.7" y="139.6">17</text>
<text x="65.7" y="145.8">6</text>
<text x="96" y="147.3">16</text>
<text x="66" y="150.6">4</text>
<text x="66" y="153.6">8</text>
<text x="95.8" y="154.7">14</text>
<text x="95.8" y="152.1">15</text>
<text x="65.3" y="161.6">11</text>
<text x="65.4" y="159.3">10</text>
<text x="66" y="156.5">9</text>
<text x="95.8" y="160.3">18</text>
<text x="95.8" y="157.2">13</text>
<text x="65.2" y="165">19</text>
<text x="95.7" y="162.8">21</text>
<text x="76.6" y="171.3" transform="rotate(-90 76.6 171.3)">25</text>
<text x="79.5" y="171.1" transform="rotate(-90 79.5 171.1)">2</text>
<text x="82.1" y="171.1" transform="rotate(-90 82.1 171.1)">3</text>
<text x="84.6" y="171.5" transform="rotate(-90 84.6 171.5)">12</text>
<text x="87" y="171.6" transform="rotate(-90 87 171.6)">20</text>
</g>
<g font-size="1.8" fill="#725600">
<text x="197.4" y="52.6">D-</text>
<text x="221.6" y="57.7">D+</text>
<text x="213.2" y="116">UART.RX</text>
<text x="213.3" y="118.5">UART.TX</text>
</g>
<g font-size="1.8" fill="#0f0f0f">
<text x="229.8" y="51.4">D-</text>
<text x="235.8" y="56.4">D+</text>
<text x="65.6" y="68.9">VNEG</text>
<text x="136.2" y="70.9">VPOS</text>
<text x="258.4" y="117.3">D+</text>
<text x="258.7" y="119.8">D-</text>
<text x="131.5" y="124.5">VPOS</text>
<text x="137.2" y="152">VNEG</text>
</g>
<g font-size="1.8" fill="#989898">
<text x="31.4" y="58">R151</text>
<text x="33.7" y="56.5">0R</text>
<text x="102" y="62.6">R107</text>
<text x="104.3" y="61.1">0R</text>
</g>
<g font-size="1.8" fill="#0000c2">
<text x="234.1" y="146.5">In</text>
<text x="237.1" y="146.5">case</text>
<text x="242.6" y="146.5">usb</text>
<text x="247.1" y="146.5">doesn't</text>
<text x="255.1" y="146.5">work</text>
</g>
</svg>
